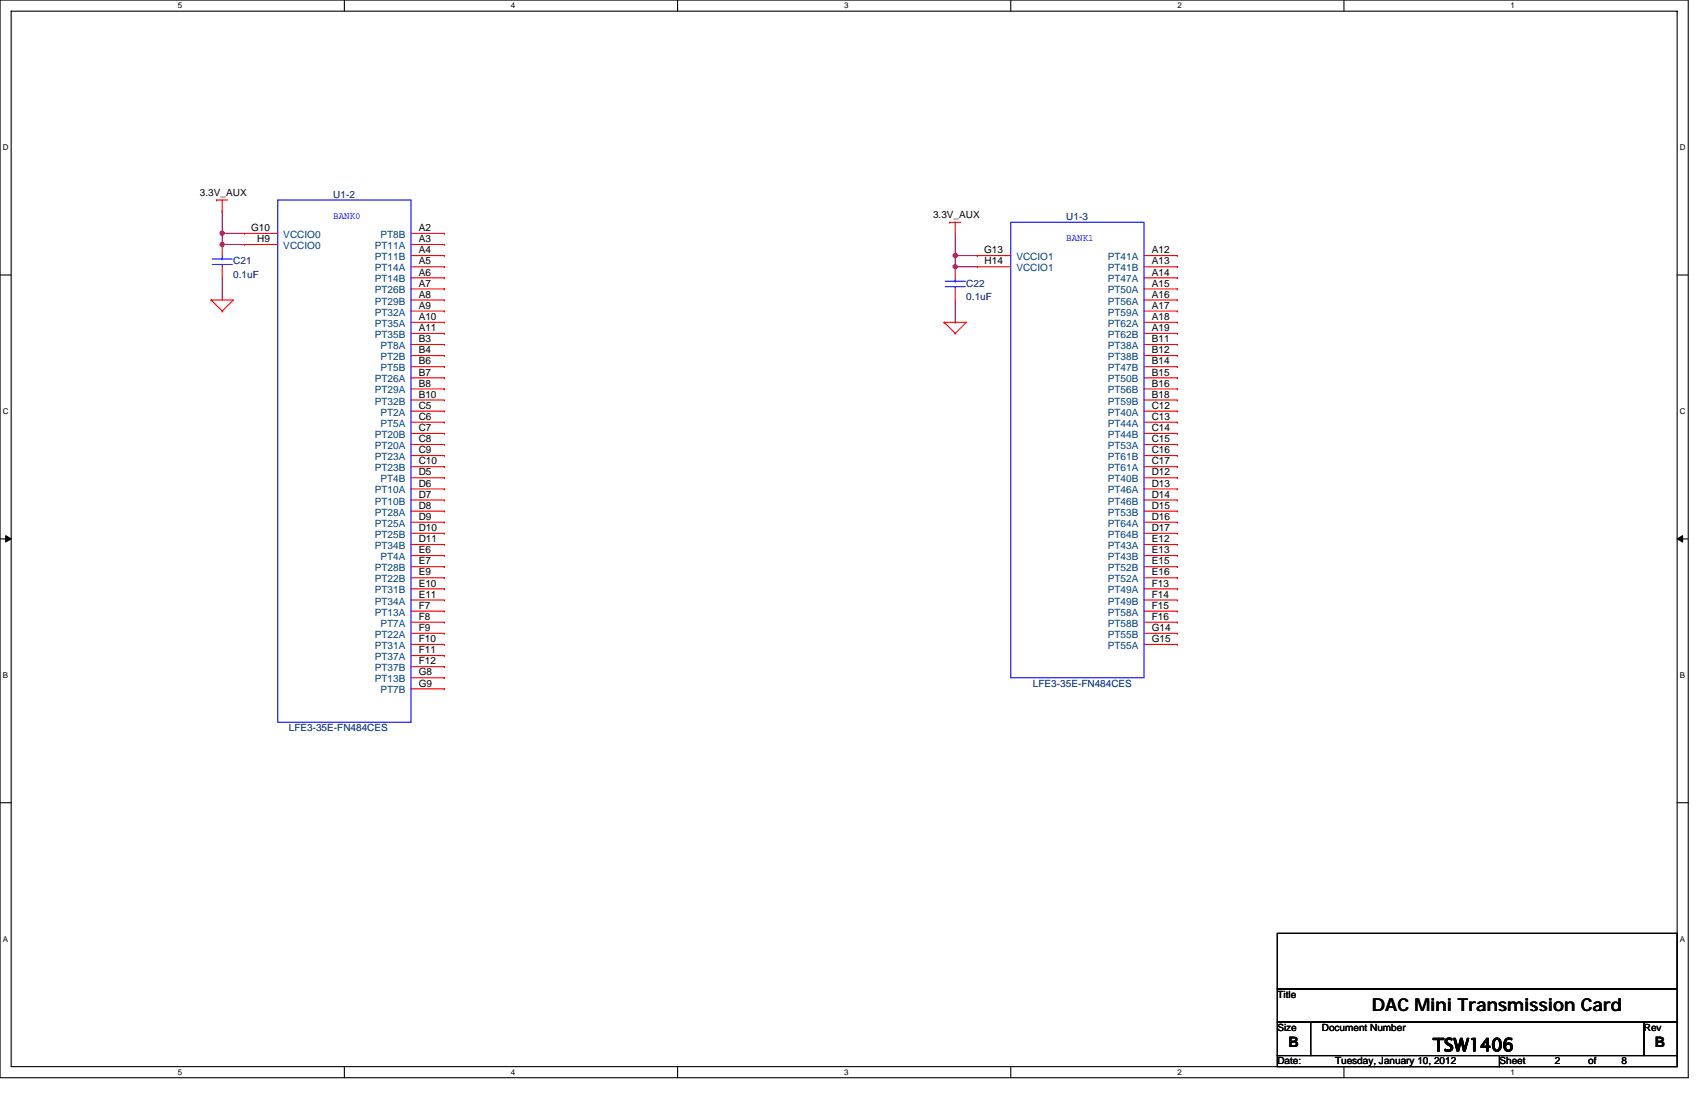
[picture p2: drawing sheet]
<svg xmlns="http://www.w3.org/2000/svg" width="432mm" height="279mm" viewBox="0 0 432 279" stroke-linecap="round" stroke-linejoin="round" font-family="sans-serif">
<path d="M0 0h428.6v273.5h-428.6zM2.8 2.8h422.9v267.9h-422.9z" fill="none" stroke="#000" stroke-width=".28"/>
<g fill="#fff">
<path d="M45.1 .3h1.1v2.3h-1.1z"/>
<path d="M45.1 271h1.1v2.2h-1.1z"/>
</g>
<path d="M87.4 0v2.8M87.4 270.7v2.8" fill="none" stroke="#000" stroke-width=".28"/>
<g fill="#fff">
<path d="M129.7 .3h1.1v2.3h-1.1z"/>
<path d="M129.7 271h1.1v2.2h-1.1z"/>
</g>
<path d="M172 0v2.8M172 270.7v2.8" fill="none" stroke="#000" stroke-width=".28"/>
<g fill="#fff">
<path d="M214.3 .3h1.1v2.3h-1.1z"/>
<path d="M214.3 271h1.1v2.2h-1.1z"/>
</g>
<path d="M256.6 0v2.8M256.6 270.7v2.8" fill="none" stroke="#000" stroke-width=".28"/>
<g fill="#fff">
<path d="M298.9 .3h1.1v2.3h-1.1z"/>
<path d="M298.9 271h1.1v2.2h-1.1z"/>
</g>
<path d="M341.2 0v2.8M341.2 270.7v2.8" fill="none" stroke="#000" stroke-width=".28"/>
<g fill="#fff">
<path d="M383.5 .3h1.1v2.3h-1.1z"/>
<path d="M383.5 271h1.1v2.2h-1.1z"/>
<path d="M.7 36.3h1.5v2.3h-1.5z"/>
<path d="M426.5 36.3h1.4v2.3h-1.4z"/>
<path d="M.7 103.3h1.5v2.2h-1.5z"/>
<path d="M426.5 103.3h1.4v2.2h-1.4z"/>
</g>
<path d="M0 69.8h2.8M425.7 69.8h2.9" fill="none" stroke="#000" stroke-width=".28"/>
<g fill="#fff">
<path d="M.7 170.2h1.4v2.3h-1.4z"/>
<path d="M426.5 170.2h1.3v2.3h-1.3z"/>
</g>
<path d="M0 136.8h2.8M425.7 136.8h2.9" fill="none" stroke="#000" stroke-width=".28"/>
<path d="M1.4 135.9l1.4 .9-1.4 .8zM425.7 136.8l1.4-.9v1.7z" fill="#000" stroke="#000" stroke-width=".25"/>
<g fill="#fff">
<path d="M.7 237.2h1.4v2.2h-1.4z"/>
<path d="M426.4 237.2h1.4v2.2h-1.4z"/>
</g>
<path d="M0 203.7h2.8M425.7 203.7h2.9M324.3 236.9h101.4v14.1h-101.4zM324.3 251h101.4v8.4h-101.4zM324.3 259.4h8.4v8.5h-8.4zM332.7 259.4h84.6v8.5h-84.6zM417.3 259.4h8.4v8.5h-8.4zM324.3 267.9h56.3v2.8h-56.3zM380.6 267.9h45.1v2.8h-45.1z" fill="none" stroke="#000" stroke-width=".28"/>
<g fill="none" stroke="#800040" stroke-width=".28">
<path d="M56.4 59.2h5.6M56.4 53.6h.1M56.4 53.6v8.4M242.5 59.2v8.5M56.4 62h5.6M56.4 62h.1M56.4 70.5v5.6M242.5 67.7h5.6M242.5 64.9h5.6M242.5 67.7h.1M242.5 64.9h.1M242.5 76.1v5.7"/>
<path d="M242.5 81.8h.1"/>
</g>
<g fill="#f0f" stroke="#f0f" stroke-width=".28">
<circle cx="56.4" cy="62" r=".55"/>
<circle cx="242.5" cy="67.7" r=".56"/>
<circle cx="56.4" cy="59.2" r=".56"/>
<circle cx="242.5" cy="64.9" r=".56"/>
</g>
<g fill="none" stroke="#f00" stroke-width=".28">
<path d="M55 50.8h.1M55 50.8h2.8M56.4 50.8v2.8M62 59.2h.1M62 59.2h8.5M104.3 59.2h8.5M112.8 59.2h.1M241.1 56.4h.1M241.1 56.4h2.8M242.5 56.4v2.8M53.6 76.1h5.6l-2.8 2.9M53.6 76.1h.1"/>
<path d="M53.6 76.1l2.8 2.9M56.4 79h.1M56.4 67.7v2.8M56.4 62h.1M56.4 62v2.9M62 62h.1M62 62h8.5M104.3 64.9h8.5M104.3 67.7h8.5M104.3 70.5h8.5M104.3 73.3h8.5M104.3 76.1h8.5"/>
<path d="M104.3 79h8.5M104.3 62h8.5M112.8 62h.1M112.8 64.9h.1M112.8 67.7h.1M112.8 70.5h.1M112.8 73.3h.1M112.8 76.1h.1M112.8 79h.1M242.5 73.3v2.8M242.5 67.7h.1M242.5 67.7v2.8"/>
<path d="M248.1 64.9h.1M248.1 67.7h.1M248.1 64.9h8.5M248.1 67.7h8.5M290.4 64.9h8.5M290.4 67.7h8.5M290.4 70.5h8.5M290.4 73.3h8.5M290.4 76.1h8.5M290.4 79h8.5M298.9 64.9h.1M298.9 67.7h.1"/>
<path d="M298.9 70.5h.1M298.9 73.3h.1M298.9 76.1h.1M298.9 79h.1M104.3 81.8h8.5M104.3 84.6h8.5M104.3 87.4h8.5M104.3 90.2h8.5M104.3 93h8.5M104.3 95.9h8.5M104.3 98.7h8.5M112.8 81.8h.1"/>
<path d="M112.8 84.6h.1M112.8 87.4h.1M112.8 90.2h.1M112.8 93h.1M112.8 95.9h.1M112.8 98.7h.1M239.7 81.8h5.6l-2.8 2.8M239.7 81.8h.1M239.7 81.8l2.8 2.8M242.5 84.6h.1M290.4 81.8h8.5M290.4 84.6h8.5"/>
<path d="M290.4 87.4h8.5M290.4 90.2h8.5M290.4 93h8.5M290.4 95.9h8.5M290.4 98.7h8.5M298.9 81.8h.1M298.9 84.6h.1M298.9 87.4h.1M298.9 90.2h.1M298.9 93h.1M298.9 95.9h.1M298.9 98.7h.1"/>
<path d="M104.3 101.5h8.5M104.3 104.3h8.5M104.3 107.1h8.5M104.3 110h8.5M104.3 112.8h8.5M104.3 115.6h8.5M104.3 118.4h8.5M112.8 101.5h.1M112.8 104.3h.1M112.8 107.1h.1M112.8 110h.1M112.8 112.8h.1"/>
<path d="M112.8 115.6h.1M112.8 118.4h.1M290.4 101.5h8.5M290.4 104.3h8.5M290.4 107.1h8.5M290.4 110h8.5M290.4 112.8h8.5M290.4 115.6h8.5M290.4 118.4h8.5M298.9 101.5h.1M298.9 104.3h.1M298.9 107.1h.1"/>
<path d="M298.9 110h.1M298.9 112.8h.1M298.9 115.6h.1M298.9 118.4h.1M104.3 121.2h8.5M104.3 124.1h8.5M104.3 126.9h8.5M104.3 129.7h8.5M104.3 132.5h8.5M104.3 135.3h8.5M104.3 138.2h8.5M112.8 121.2h.1"/>
<path d="M112.8 124.1h.1M112.8 126.9h.1M112.8 129.7h.1M112.8 132.5h.1M112.8 135.3h.1M112.8 138.2h.1M290.4 121.2h8.5M290.4 124.1h8.5M290.4 126.9h8.5M290.4 129.7h8.5M290.4 132.5h8.5M290.4 135.3h8.5"/>
<path d="M290.4 138.2h8.5M298.9 121.2h.1M298.9 124.1h.1M298.9 126.9h.1M298.9 129.7h.1M298.9 132.5h.1M298.9 135.3h.1M298.9 138.2h.1M104.3 141h8.5M104.3 143.8h8.5M104.3 146.6h8.5M104.3 149.4h8.5"/>
<path d="M104.3 152.3h8.5M104.3 155.1h8.5M104.3 157.9h8.5M112.8 141h.1M112.8 143.8h.1M112.8 146.6h.1M112.8 149.4h.1M112.8 152.3h.1M112.8 155.1h.1M112.8 157.9h.1M290.4 141h8.5M290.4 143.8h8.5"/>
<path d="M290.4 146.6h8.5M290.4 149.4h8.5M290.4 152.3h8.5M290.4 155.1h8.5M290.4 157.9h8.5M298.9 141h.1M298.9 143.8h.1M298.9 146.6h.1M298.9 149.4h.1M298.9 152.3h.1M298.9 155.1h.1M298.9 157.9h.1"/>
<path d="M104.3 160.7h8.5M104.3 163.5h8.5M104.3 166.4h8.5M104.3 169.2h8.5M104.3 172h8.5M104.3 174.8h8.5M112.8 160.7h.1M112.8 163.5h.1M112.8 166.4h.1M112.8 169.2h.1M112.8 172h.1M112.8 174.8h.1"/>
<path d="M290.4 160.7h8.5M290.4 163.5h8.5M298.9 160.7h.1M298.9 163.5h.1"/>
</g>
<path d="M70.5 50.8h33.8v132.5h-33.8zM256.6 56.4h33.8v115.6h-33.8zM53.9 65.7h5M53.9 67.1h5M56.4 67.1v.6M56.4 65.7h.1M56.4 64.9v.8M239.9 71.4h5.1M239.9 72.7h5.1M242.5 72.7v.6M242.5 71.4h.1M242.5 70.5v.9" fill="none" stroke="#00f" stroke-width=".28"/>
<g font-size="4.5">
<text x="348.2" y="256.6">DAC Mini Transmission Card</text>
<text x="363.7" y="266.7">TSW1406</text>
</g>
<g font-size="3.7">
<text x="327.1" y="265.6">B</text>
<text x="420.1" y="265.6">B</text>
</g>
<g font-size="2.5">
<text x="50.8" y="49.6">3.3V_AUX</text>
<text x="63.7" y="58.6">G10</text>
<text x="106.3" y="58.6">A2</text>
<text x="236.9" y="55.3">3.3V_AUX</text>
<text x="65.3" y="61.4">H9</text>
<text x="106.3" y="61.4">A3</text>
<text x="106.3" y="64.3">A4</text>
<text x="249.8" y="64.3">G13</text>
<text x="292.4" y="64.3">A12</text>
<text x="106.3" y="67.1">A5</text>
<text x="106.3" y="69.9">A6</text>
<text x="249.9" y="67.1">H14</text>
<text x="292.4" y="67.1">A13</text>
<text x="292.4" y="69.9">A14</text>
<text x="106.3" y="72.7">A7</text>
<text x="106.3" y="75.5">A8</text>
<text x="292.4" y="72.7">A15</text>
<text x="292.4" y="75.5">A16</text>
<text x="106.3" y="78.4">A9</text>
<text x="106.3" y="81.2">A10</text>
<text x="292.4" y="78.4">A17</text>
<text x="292.4" y="81.2">A18</text>
<text x="106.3" y="84">A11</text>
<text x="106.3" y="86.8">B3</text>
<text x="106.3" y="89.6">B4</text>
<text x="292.4" y="84">A19</text>
<text x="292.4" y="86.8">B11</text>
<text x="292.4" y="89.6">B12</text>
<text x="106.3" y="95.3">B7</text>
<text x="106.3" y="92.5">B6</text>
<text x="292.4" y="92.5">B14</text>
<text x="292.4" y="95.3">B15</text>
<text x="106.3" y="98.1">B8</text>
<text x="106.3" y="100.9">B10</text>
<text x="292.4" y="98.1">B16</text>
<text x="292.4" y="100.9">B18</text>
<text x="106.3" y="103.7">C5</text>
<text x="106.3" y="106.6">C6</text>
<text x="292.4" y="103.7">C12</text>
<text x="292.4" y="106.6">C13</text>
<text x="106.3" y="109.4">C7</text>
<text x="106.3" y="112.2">C8</text>
<text x="292.4" y="109.4">C14</text>
<text x="292.4" y="112.2">C15</text>
<text x="106.3" y="115">C9</text>
<text x="106.3" y="117.8">C10</text>
<text x="292.4" y="115">C16</text>
<text x="292.4" y="117.8">C17</text>
<text x="106.3" y="123.5">D6</text>
<text x="106.3" y="120.7">D5</text>
<text x="292.4" y="120.7">D12</text>
<text x="292.4" y="123.5">D13</text>
<text x="106.3" y="126.3">D7</text>
<text x="106.3" y="129.1">D8</text>
<text x="106.3" y="131.9">D9</text>
<text x="292.4" y="126.3">D14</text>
<text x="292.4" y="129.1">D15</text>
<text x="292.4" y="131.9">D16</text>
<text x="106.3" y="134.7">D10</text>
<text x="106.3" y="137.6">D11</text>
<text x="292.4" y="134.7">D17</text>
<text x="292.4" y="137.6">E12</text>
<text x="106.3" y="143.2">E7</text>
<text x="106.3" y="140.4">E6</text>
<text x="292.4" y="140.4">E13</text>
<text x="292.4" y="143.2">E15</text>
<text x="106.3" y="146">E9</text>
<text x="106.3" y="148.8">E10</text>
<text x="292.4" y="146">E16</text>
<text x="292.4" y="148.8">F13</text>
<text x="106.3" y="151.7">E11</text>
<text x="106.3" y="154.5">F7</text>
<text x="292.4" y="151.7">F14</text>
<text x="292.4" y="154.5">F15</text>
<text x="106.3" y="160.1">F9</text>
<text x="106.3" y="157.3">F8</text>
<text x="292.4" y="157.3">F16</text>
<text x="292.4" y="160.1">G14</text>
<text x="106.3" y="162.9">F10</text>
<text x="106.3" y="165.8">F11</text>
<text x="292.4" y="162.9">G15</text>
<text x="106.3" y="168.6">F12</text>
<text x="106.3" y="171.4">G8</text>
<text x="106.3" y="174.2">G9</text>
<text x="324.3" y="253.2">Title</text>
<text x="324.3" y="261.6">Size</text>
<text x="335.5" y="261.6">Document Number</text>
<text x="417.3" y="261.6">Rev</text>
<text x="324.3" y="270.1">Date:</text>
<text x="338.9" y="270.1">Tuesday, January 10, 2012</text>
<text x="380.6" y="270.1">Sheet</text>
<text x="394.7" y="270.1">2</text>
<text x="403.2" y="270.1">of</text>
<text x="411.6" y="270.1">8</text>
</g>
<g font-size="2.5" fill="#000080">
<text x="84.6" y="50.2">U1-2</text>
<text x="270.7" y="55.8">U1-3</text>
<text x="59.2" y="67.1">C21</text>
<text x="59.2" y="70.5">0.1uF</text>
<text x="245.3" y="72.7">C22</text>
<text x="245.3" y="76.1">0.1uF</text>
<text x="262.2" y="174.2">LFE3-35E-FN484CES</text>
<text x="73.3" y="185.5">LFE3-35E-FN484CES</text>
</g>
<g font-size="2.5" fill="#00f">
<text x="84.6" y="55.6">BANK0</text>
<text x="270.7" y="61.2">BANK1</text>
</g>
<g font-size="2.5" fill="#004080">
<text x="71.9" y="60.4">VCCIO0</text>
<text x="71.9" y="63.2">VCCIO0</text>
<text x="95.1" y="63.2">PT11A</text>
<text x="95.1" y="66">PT11B</text>
<text x="96.6" y="60.4">PT8B</text>
<text x="258" y="66">VCCIO1</text>
<text x="281.2" y="66">PT41A</text>
<text x="95.1" y="68.8">PT14A</text>
<text x="95.1" y="71.6">PT14B</text>
<text x="258" y="68.8">VCCIO1</text>
<text x="281.2" y="68.8">PT41B</text>
<text x="281.2" y="71.6">PT47A</text>
<text x="95.1" y="74.5">PT26B</text>
<text x="95.1" y="77.3">PT29B</text>
<text x="281.2" y="74.5">PT50A</text>
<text x="281.2" y="77.3">PT56A</text>
<text x="95.1" y="80.1">PT32A</text>
<text x="95.1" y="82.9">PT35A</text>
<text x="281.2" y="80.1">PT59A</text>
<text x="281.2" y="82.9">PT62A</text>
<text x="95.1" y="85.7">PT35B</text>
<text x="96.6" y="88.6">PT8A</text>
<text x="281.2" y="85.7">PT62B</text>
<text x="281.2" y="88.6">PT38A</text>
<text x="96.6" y="91.4">PT2B</text>
<text x="96.6" y="94.2">PT5B</text>
<text x="281.2" y="91.4">PT38B</text>
<text x="281.2" y="94.2">PT47B</text>
<text x="95.1" y="97">PT26A</text>
<text x="95.1" y="99.8">PT29A</text>
<text x="281.2" y="97">PT50B</text>
<text x="281.2" y="99.8">PT56B</text>
<text x="95.1" y="102.7">PT32B</text>
<text x="96.6" y="105.5">PT2A</text>
<text x="281.2" y="102.7">PT59B</text>
<text x="281.2" y="105.5">PT40A</text>
<text x="95.1" y="111.1">PT20B</text>
<text x="95.1" y="113.9">PT20A</text>
<text x="96.6" y="108.3">PT5A</text>
<text x="281.2" y="108.3">PT44A</text>
<text x="281.2" y="111.1">PT44B</text>
<text x="281.2" y="113.9">PT53A</text>
<text x="95.1" y="116.8">PT23A</text>
<text x="95.1" y="119.6">PT23B</text>
<text x="281.2" y="116.8">PT61B</text>
<text x="281.2" y="119.6">PT61A</text>
<text x="95.1" y="125.2">PT10A</text>
<text x="96.6" y="122.4">PT4B</text>
<text x="281.2" y="122.4">PT40B</text>
<text x="281.2" y="125.2">PT46A</text>
<text x="95.1" y="128">PT10B</text>
<text x="95.1" y="130.9">PT28A</text>
<text x="281.2" y="128">PT46B</text>
<text x="281.2" y="130.9">PT53B</text>
<text x="95.1" y="133.7">PT25A</text>
<text x="95.1" y="136.5">PT25B</text>
<text x="281.2" y="133.7">PT64A</text>
<text x="281.2" y="136.5">PT64B</text>
<text x="95.1" y="139.3">PT34B</text>
<text x="96.6" y="142.1">PT4A</text>
<text x="281.2" y="139.3">PT43A</text>
<text x="281.2" y="142.1">PT43B</text>
<text x="95.1" y="144.9">PT28B</text>
<text x="95.1" y="147.8">PT22B</text>
<text x="281.2" y="144.9">PT52B</text>
<text x="281.2" y="147.8">PT52A</text>
<text x="95.1" y="150.6">PT31B</text>
<text x="95.1" y="153.4">PT34A</text>
<text x="281.2" y="150.6">PT49A</text>
<text x="281.2" y="153.4">PT49B</text>
<text x="95.1" y="156.2">PT13A</text>
<text x="95.1" y="161.9">PT22A</text>
<text x="96.6" y="159">PT7A</text>
<text x="281.2" y="156.2">PT58A</text>
<text x="281.2" y="159">PT58B</text>
<text x="281.2" y="161.9">PT55B</text>
<text x="95.1" y="164.7">PT31A</text>
<text x="95.1" y="167.5">PT37A</text>
<text x="281.2" y="164.7">PT55A</text>
<text x="95.1" y="170.3">PT37B</text>
<text x="95.1" y="173.1">PT13B</text>
<text x="96.6" y="176">PT7B</text>
</g>
<g font-size="2">
<text x="45.1" y="2.1">5</text>
<text x="129.7" y="2.1">4</text>
<text x="214.3" y="2.1">3</text>
<text x="298.9" y="2.1">2</text>
<text x="383.5" y="2.1">1</text>
<text x=".7" y="38.1">D</text>
<text x="426.5" y="38.1">D</text>
<text x=".7" y="105.1">C</text>
<text x="426.5" y="105.1">C</text>
<text x=".7" y="172">B</text>
<text x="426.5" y="172">B</text>
<text x=".7" y="239">A</text>
<text x="426.5" y="239">A</text>
<text x="45.1" y="272.8">5</text>
<text x="129.7" y="272.8">4</text>
<text x="214.3" y="272.8">3</text>
<text x="298.9" y="272.8">2</text>
<text x="383.5" y="272.8">1</text>
</g>
</svg>
